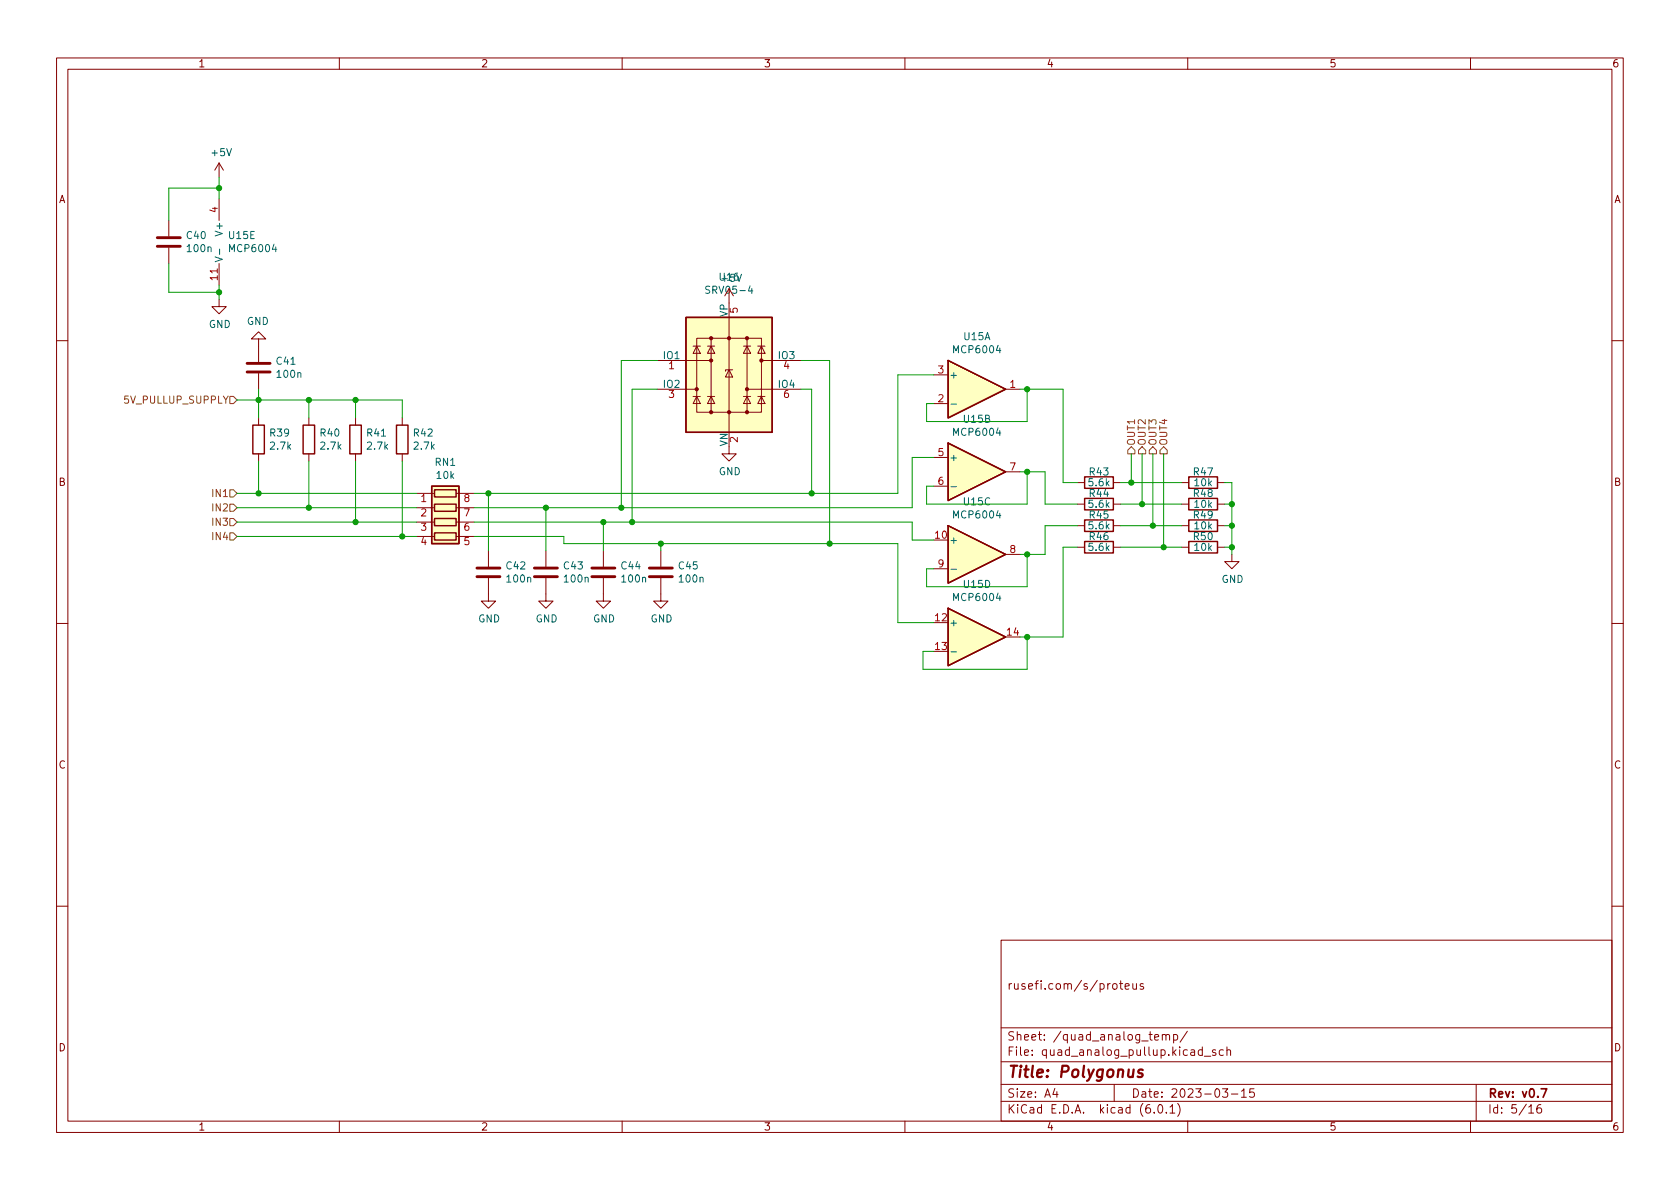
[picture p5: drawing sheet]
<svg xmlns="http://www.w3.org/2000/svg" width="297mm" height="210mm" viewBox="0 0 297 210" stroke-linecap="round" stroke-linejoin="round" font-family="sans-serif">
<g fill="none" stroke="#840000" stroke-width=".18">
<path d="M10 10.2h277v190.1h-277zM12 12.2h273v186.1h-273zM60 10.2v2M110 10.2v2M160 10.2v2M210 10.2v2M260 10.2v2M29.8 39v2.8M38.7 28.8v2.6M38.7 35.2v3.8M38.7 28.8l-.7 1.3M38.7 28.8l.8 1.3"/>
<path d="M29.8 43.8v2.8M38.7 53v1.2h1.3l-1.3 1.3-1.2-1.3h1.2M38.7 46.6v3.8M45.7 59.9h1.3l-1.3-1.2-1.3 1.2h1.3v4.1M123.2 59.8h11.4v13.1h-11.4zM125.7 59.8v13.1M128.9 51v2.6M128.9 56.1v20.3M132.1 59.8v13.1M10 60.2h2M45.7 66v2.8M45.7 73.9v1.3"/>
<path d="M54.6 73.9v1.3M62.9 73.9v1.3M71.1 73.9v1.3M116.2 63.7h9.5M116.2 68.8h7M122.6 70.1h1.2M122.6 61.2h1.2M123.2 70.1l.6 1.3h-1.2zM123.2 61.2l.6 1.3h-1.2zM125.1 70.1h1.3M125.1 61.2h1.3M125.7 70.1l.7 1.3h-1.3z"/>
<path d="M125.7 61.2l.7 1.3h-1.3zM128.9 65.4l.6 1.3h-1.2zM128.9 79v1.3h1.3l-1.3 1.2-1.3-1.2h1.3M129.5 65.4h-1.2v.3M131.4 70.1h1.3M131.4 61.2h1.3M132.1 70.1l.6 1.3h-1.3zM132.1 61.2l.6 1.3h-1.3zM132.1 68.8h9.5M134 70.1h1.3M134 61.2h1.3M134.6 70.1l.7 1.3h-1.3z"/>
<path d="M134.6 61.2l.7 1.3h-1.3zM134.6 63.7h7M165.1 71.4h2.5M165.1 66.3h2.5M177.8 68.8h2.5M285 60.2h2M45.7 80.3v1.2M54.6 80.3v1.2M62.9 80.3v1.2M71.1 80.3v1.2M73.7 87.2h3.1M73.7 89.8h3.1"/>
<path d="M73.7 92.3h3.1M73.7 94.9h3.1M80.6 87.2h3.2M80.6 89.8h3.2M80.6 92.3h3.2M80.6 94.9h3.2M86.4 97.4v2.8M96.5 97.4v2.8M106.7 97.4v2.8M116.8 97.4v2.8M165.1 80.9h2.5M165.1 86h2.5"/>
<path d="M177.8 98h2.5M177.8 83.4h2.5M190.5 85.3h1.3M190.5 89.1h1.3M190.5 93h1.3M190.5 96.8h1.3M196.8 85.3h1.3M196.8 89.1h1.3M196.8 93h1.3M196.8 96.8h1.3M208.9 85.3h1.3M208.9 89.1h1.3"/>
<path d="M208.9 93h1.3M208.9 96.8h1.3M215.3 85.3h1.2M215.3 89.1h1.2M215.3 93h1.2M215.3 96.8h1.2M217.8 98v1.3h1.3l-1.3 1.3-1.3-1.3h1.3M10 110.2h2M86.4 102.2v4.1h1.2l-1.2 1.3-1.3-1.3h1.3M96.5 102.2v4.1h1.3l-1.3 1.3-1.3-1.3h1.3M106.7 102.2v4.1h1.2l-1.2 1.3-1.3-1.3h1.3M116.8 102.2v4.1h1.3l-1.3 1.3-1.2-1.3h1.2"/>
<path d="M165.1 100.6h2.5M285 110.2h2M10 160.2h2M177 166.3h108v32h-108zM196.8 174.1l.2-.2 .4 .2 .1 .5-.1 .3h-.4l-.2-.1zM197.9 173.9h.6M198.1 173.4v1.3l.4 .2M198.9 174.4l.7-.1v-.3l-.5-.1-.2 .2 .1 .8h.6M200.3 173.9l.1 1h.3l.2-.1M200.9 173.9v1M202.1 174l-.3-.1-.2 .2v.3l.5 .1v.4h-.5M285 160.2h2"/>
<path d="M60 198.3v2M110 198.3v2M160 198.3v2M177 194.8h108M177 191.8h108M177 187.8h108M177 181.8h108M186.5 192.5l-.4 1h1M186.9 193v1M197 191.8v3M204.1 196.7v.1M204.1 183.4l.8-.1-.1-.3-.4-.1-.3 .2 .1 .8h.6"/>
<path d="M204.9 195.4l.2-.1a.81 .81 0 0 1 .6 .7 .81 .81 0 0 1-.3 .8h-.2a.81 .81 0 0 1-.6-.6 .81 .81 0 0 1 .3-.8zM205.5 183.1l.2-.2 .4 .1v.9M205.5 182.9v1M206.1 183.1l.3-.2 .3 .1 .1 .9M206.2 196.7v.1M206.9 195.8l.4-.5v1.5M206.9 196.8h.8M207.5 183l.4-.1 .3 .3v.4l-.1 .3h-.6M207.5 182.9v1.5M208.2 195.1a1.72 1.72 0 0 1 0 2.3M209.9 182.4l-1.3 1.9M210 198.3v2"/>
<path d="M212.6 185.7l-.5-.1-.2 .3v.4l.1 .3h.6M212.6 185.1v1.5M212.9 186.8h1.2M214.9 185.7l-.3-.1-.2 .2v.3l.5 .1v.4h-.5M216.1 192.5h1l-.5 .6 .4 .1v.7l-.2 .1h-.4l-.3-.1M216.3 185.7l-.4-.1-.3 .3v.4l.1 .3h.6M216.9 185.8l.2-.2 .4 .1 .1 .9M216.9 185.1v1.5M217.7 193.5h1.2M219.5 193l.4-.5v1.5M219.5 194h.9M221.7 192.5h-.7l-.1 .7 .2-.1 .5 .1 .2 .2-.1 .5-.2 .1-.6-.1"/>
<path d="M260 198.3v2M261 191.8v6.5M270.3 195.8l.4-.5v1.5M270.3 196.8h.9M272.4 195.3a.59 .59 0 0 0-.7 .7v.5l.2 .3h.4l.2-.1 .1-.5-.2-.2-.4-.1-.3 .3"/>
</g>
<path d="M272.5 192.5h1l-.7 1.5" fill="none" stroke="#840000" stroke-width=".3"/>
<path d="M202 189.2a.49 .49 0 0 0-.7 .3v.2l.7 .2v.2l-.1 .3-.2 .1-.6-.1" fill="none" stroke="#840000" stroke-width=".4"/>
<g fill="#ffffc2" stroke="#ffffc2" stroke-width=".18">
<path d="M121.3 56.1h15.2v20.3h-15.2z"/>
<path d="M76.3 86h4.9v10.1h-4.9z"/>
<path d="M167.6 93l10.2 5-10.2 5.1z"/>
<path d="M167.6 63.7l10.2 5.1-10.2 5.1z"/>
<path d="M167.6 78.4l10.2 5-10.2 5.1z"/>
<path d="M167.6 107.6l10.2 5-10.2 5.1z"/>
</g>
<g fill="none" stroke="#840000" stroke-width=".25">
<path d="M121.3 56.1h15.2v20.3h-15.2zM44.7 75.2h2v5.1h-2zM53.6 75.2h2v5.1h-2zM61.8 75.2h2.1v5.1h-2.1zM70.1 75.2h2v5.1h-2zM167.6 63.7l10.2 5.1-10.2 5.1zM167.6 78.4l10.2 5-10.2 5.1zM76.3 86h4.9v10.1h-4.9zM76.8 86.6h3.8v1.3h-3.8zM76.8 89.1h3.8v1.3h-3.8zM76.8 91.7h3.8v1.3h-3.8zM76.8 94.2h3.8v1.3h-3.8z"/>
<path d="M167.6 93l10.2 5-10.2 5.1zM191.8 88.1h5v2.1h-5zM191.8 91.9h5v2.1h-5zM191.8 95.8h5v2h-5zM191.8 84.3h5v2.1h-5zM210.2 84.3h5.1v2.1h-5.1zM210.2 88.1h5.1v2.1h-5.1zM210.2 95.8h5.1v2h-5.1zM210.2 91.9h5.1v2.1h-5.1zM167.6 107.6l10.2 5-10.2 5.1z"/>
</g>
<g fill="#840000" stroke="#840000" stroke-width=".18">
<circle cx="123.2" cy="68.8" r=".28"/>
<circle cx="125.7" cy="72.9" r=".28"/>
<circle cx="125.7" cy="63.7" r=".28"/>
<circle cx="125.7" cy="59.8" r=".28"/>
<circle cx="128.9" cy="72.9" r=".28"/>
<circle cx="128.9" cy="59.8" r=".28"/>
<circle cx="132.1" cy="72.9" r=".28"/>
<circle cx="132.1" cy="68.8" r=".28"/>
<circle cx="132.1" cy="59.8" r=".28"/>
<circle cx="134.6" cy="63.7" r=".28"/>
</g>
<path d="M38 45.4l1.3 .5-1.3 .4M38.8 44v1M125.5 50.7l-.5-.1-.2 .1v.4l.6 .2 .1 .3-.3 .3-.4-.1M130.3 48.5l.4 1.3 .4-1.3M132.6 50.5l-.3 1h.8M168.1 71.5h1M168.1 86.1h1M168.1 100.7h1M168.1 115.3h1" fill="none" stroke="#006464" stroke-width=".18"/>
<path d="M27.8 43.6h4.1M27.8 42h4.1M43.7 65.8h4.1M43.7 64.3h4.1M84.3 102h4.1M84.3 100.5h4.1M94.5 102h4.1M94.5 100.5h4.1M104.6 102h4.1M104.6 100.5h4.1M114.8 102h4.1M114.8 100.5h4.1" fill="none" stroke="#840000" stroke-width=".51"/>
<path d="M40.6 70.1h.7l.6 .6-.6 .7h-.7zM200 79l.7 .6v.7h-1.3v-.7zM201.3 79.6l.6-.6 .7 .6v.7h-1.3zM203.8 79l.7 .6v.7h-1.3v-.7zM205.7 79l.7 .6v.7h-1.3v-.7zM40.6 86.6h.7l.6 .6-.6 .7h-.7zM40.6 89.1h.7l.6 .7-.6 .6h-.7zM40.6 91.7h.7l.6 .6-.6 .7h-.7zM40.6 94.2h.7l.6 .7-.6 .6h-.7z" fill="none" stroke="#725600" stroke-width=".18"/>
<g fill="none" stroke="#009600" stroke-width=".18">
<path d="M38.7 31.4v3.8M38.7 33.3h-8.9v5.7M29.8 46.6v5.1h8.9M38.7 50.4v2.6M41.9 70.7h29.2v3.2M45.7 68.8v5.1M54.6 70.7v3.2M62.9 70.7v3.2M116.2 63.7h-6.3v26.1M116.2 68.8h-4.4v23.5M141.6 63.7h5.1v32.4M141.6 68.8h1.9v18.4"/>
<path d="M165.1 66.3h-6.4v20.9h-74.9M180.3 68.8h7.7v16.5h2.5M181.6 68.8v5.7h-17.8v-3.1h1.3M41.9 87.2h31.8M41.9 92.3h31.8M41.9 89.8h31.8M41.9 94.9h31.8M45.7 81.5v5.7M54.6 81.5v8.3M62.9 81.5v10.8M71.1 81.5v13.4M83.8 94.9h15.9v1.2h59v14h6.4"/>
<path d="M83.8 92.3h77.5v3.2h3.8M86.4 87.2v10.2M96.5 89.8v7.6M106.7 92.3v5.1M116.8 96.1v1.3M165.1 80.9h-3.8v8.9h-77.5M180.3 83.4h4.5v5.7h5.7M181.6 83.4v5.7h-17.8v-3.1h1.3M181.6 98v5.8h-17.8v-3.2h1.3M190.5 93h-5.7v5h-4.5M190.5 96.8h-2.5v15.8h-7.7M198.1 89.1h10.8"/>
<path d="M198.1 93h10.8M198.1 96.8h10.8M198.1 85.3h10.8M200 80.3v5M201.9 80.3v8.8M203.8 80.3v12.7M205.7 80.3v16.5M216.5 89.1h1.3M216.5 93h1.3M216.5 96.8h1.3M216.5 85.3h1.3v12.7M181.6 112.6v5.8h-18.4v-3.2h1.9"/>
</g>
<g fill="#009600" stroke="#009600" stroke-width=".18">
<circle cx="54.6" cy="89.8" r=".46"/>
<circle cx="45.7" cy="87.2" r=".46"/>
<circle cx="62.9" cy="92.3" r=".46"/>
<circle cx="62.9" cy="70.7" r=".46"/>
<circle cx="71.1" cy="94.9" r=".46"/>
<circle cx="181.6" cy="68.8" r=".46"/>
<circle cx="205.7" cy="96.8" r=".46"/>
<circle cx="203.8" cy="93" r=".46"/>
<circle cx="200" cy="85.3" r=".46"/>
<circle cx="111.8" cy="92.3" r=".46"/>
<circle cx="116.8" cy="96.1" r=".46"/>
<circle cx="106.7" cy="92.3" r=".46"/>
<circle cx="86.4" cy="87.2" r=".46"/>
<circle cx="96.5" cy="89.8" r=".46"/>
<circle cx="109.9" cy="89.8" r=".46"/>
<circle cx="181.6" cy="98" r=".46"/>
<circle cx="181.6" cy="83.4" r=".46"/>
<circle cx="143.5" cy="87.2" r=".46"/>
<circle cx="146.7" cy="96.1" r=".46"/>
<circle cx="181.6" cy="112.6" r=".46"/>
<circle cx="45.7" cy="70.7" r=".46"/>
<circle cx="54.6" cy="70.7" r=".46"/>
<circle cx="38.7" cy="51.7" r=".46"/>
<circle cx="38.7" cy="33.3" r=".46"/>
<circle cx="217.8" cy="89.1" r=".46"/>
<circle cx="217.8" cy="93" r=".46"/>
<circle cx="201.9" cy="89.1" r=".46"/>
<circle cx="217.8" cy="96.8" r=".46"/>
</g>
<text font-size="2.8" fill="#840000" x="178" y="190.6">Title: Polygonus</text>
<g font-size="2.1" fill="#840000">
<text x="178" y="175">rusefi.com/s/proteus</text>
<text x="178" y="184">Sheet: /quad_analog_temp/</text>
<text x="178" y="186.7">File: quad_analog_pullup.kicad_sch</text>
<text x="178" y="196.9">KiCad E.D.A. kicad (6.0.1)</text>
<text x="178" y="194.1">Size: A4</text>
<text x="200" y="194.1">Date: 2023-03-15</text>
<text x="263" y="194.1">Rev: v0.7</text>
<text x="263" y="196.9">Id: 5/16</text>
</g>
<g font-size="1.8" fill="#840000">
<text x="35" y="11.9">1</text>
<text x="85" y="11.9">2</text>
<text x="135" y="11.9">3</text>
<text x="185" y="11.9">4</text>
<text x="235" y="11.9">5</text>
<text x="285" y="11.9">6</text>
<text x="10.3" y="35.9">A</text>
<text x="285.3" y="35.9">A</text>
<text x="125.3" y="51.9">SRV05-4</text>
<text x="10.3" y="85.9">B</text>
<text x="285.3" y="85.9">B</text>
<text x="10.3" y="135.9">C</text>
<text x="285.3" y="135.9">C</text>
<text x="10.3" y="185.9">D</text>
<text x="285.3" y="185.9">D</text>
<text x="35" y="199.9">1</text>
<text x="85" y="199.9">2</text>
<text x="135" y="199.9">3</text>
<text x="185" y="199.9">4</text>
<text x="235" y="199.9">5</text>
<text x="285" y="199.9">6</text>
</g>
<g font-size="1.8" fill="#006464">
<text x="37.5" y="27.6">+5V</text>
<text x="39.4" y="41.3" transform="rotate(-90 39.4 41.3)">V+</text>
<text x="33.1" y="42.3">C40</text>
<text x="33.2" y="44.6">100n</text>
<text x="40.5" y="42.3">U15E</text>
<text x="40.8" y="44.6">MCP6004</text>
<text x="127.3" y="49.6">U16</text>
<text x="36.9" y="58">GND</text>
<text x="43.6" y="57.4">GND</text>
<text x="128.7" y="56" transform="rotate(-90 128.7 56)">VP</text>
<text x="48.9" y="64.5">C41</text>
<text x="117.3" y="63.5">IO1</text>
<text x="137.6" y="63.5">IO3</text>
<text x="168.8" y="62.5">MCP6004</text>
<text x="170.5" y="60.1">U15A</text>
<text x="49.1" y="66.8">100n</text>
<text x="117.3" y="68.6">IO2</text>
<text x="137.6" y="68.6">IO4</text>
<text x="167.8" y="66.9">+</text>
<text x="47.8" y="77.2">R39</text>
<text x="56.7" y="77.2">R40</text>
<text x="64.9" y="77.2">R41</text>
<text x="73.2" y="77.2">R42</text>
<text x="168.8" y="77.1">MCP6004</text>
<text x="170.5" y="74.7">U15B</text>
<text x="47.9" y="79.5">2.7k</text>
<text x="56.8" y="79.5">2.7k</text>
<text x="65" y="79.5">2.7k</text>
<text x="73.3" y="79.5">2.7k</text>
<text x="77" y="82.4">RN1</text>
<text x="128.7" y="78.9" transform="rotate(-90 128.7 78.9)">VN</text>
<text x="167.8" y="81.5">+</text>
<text x="77.3" y="84.7">10k</text>
<text x="127.1" y="84">GND</text>
<text x="170.5" y="89.4">U15C</text>
<text x="192.6" y="89.8">5.6k</text>
<text x="192.6" y="86">5.6k</text>
<text x="192.7" y="87.9">R44</text>
<text x="192.7" y="84.1">R43</text>
<text x="211.1" y="84.1">R47</text>
<text x="211.1" y="87.9">R48</text>
<text x="211.2" y="86">10k</text>
<text x="211.2" y="89.8">10k</text>
<text x="168.8" y="91.7">MCP6004</text>
<text x="192.6" y="93.6">5.6k</text>
<text x="192.7" y="91.7">R45</text>
<text x="192.7" y="95.5">R46</text>
<text x="211.1" y="95.5">R50</text>
<text x="211.1" y="91.7">R49</text>
<text x="211.2" y="93.6">10k</text>
<text x="89.6" y="100.7">C42</text>
<text x="99.7" y="100.7">C43</text>
<text x="109.9" y="100.7">C44</text>
<text x="120.1" y="100.7">C45</text>
<text x="167.8" y="96.1">+</text>
<text x="192.6" y="97.4">5.6k</text>
<text x="211.2" y="97.4">10k</text>
<text x="89.7" y="103">100n</text>
<text x="99.9" y="103">100n</text>
<text x="110.1" y="103">100n</text>
<text x="120.2" y="103">100n</text>
<text x="168.8" y="106.3">MCP6004</text>
<text x="170.5" y="104">U15D</text>
<text x="216" y="103.1">GND</text>
<text x="84.5" y="110.1">GND</text>
<text x="94.7" y="110.1">GND</text>
<text x="104.8" y="110.1">GND</text>
<text x="115" y="110.1">GND</text>
<text x="167.8" y="110.7">+</text>
</g>
<g font-size="1.8" fill="#a90000">
<text x="38.5" y="37.6" transform="rotate(-90 38.5 37.6)">4</text>
<text x="38.5" y="49.5" transform="rotate(-90 38.5 49.5)">11</text>
<text x="130.4" y="55.4" transform="rotate(-90 130.4 55.4)">5</text>
<text x="118.3" y="65.3">1</text>
<text x="138.6" y="65.3">4</text>
<text x="118.3" y="70.4">3</text>
<text x="138.6" y="70.4">6</text>
<text x="165.9" y="71.1">2</text>
<text x="165.9" y="66">3</text>
<text x="178.6" y="68.6">1</text>
<text x="130.4" y="78.2" transform="rotate(-90 130.4 78.2)">2</text>
<text x="165.9" y="80.6">5</text>
<text x="178.6" y="83.2">7</text>
<text x="74.4" y="88.8">1</text>
<text x="82.1" y="88.8">8</text>
<text x="165.9" y="85.7">6</text>
<text x="74.4" y="91.3">2</text>
<text x="74.4" y="93.8">3</text>
<text x="82.1" y="93.8">6</text>
<text x="82.1" y="91.3">7</text>
<text x="165.4" y="95.2">10</text>
<text x="74.4" y="96.4">4</text>
<text x="82.1" y="96.4">5</text>
<text x="165.9" y="100.3">9</text>
<text x="178.6" y="97.8">8</text>
<text x="165.4" y="109.8">12</text>
<text x="178.1" y="112.4">14</text>
<text x="165.4" y="114.9">13</text>
</g>
<g font-size="1.8" fill="#725600">
<text x="22.3" y="71.4">5V_PULLUP_SUPPLY</text>
<text x="200.7" y="78.9" transform="rotate(-90 200.7 78.9)">OUT1</text>
<text x="202.6" y="78.9" transform="rotate(-90 202.6 78.9)">OUT2</text>
<text x="204.5" y="78.9" transform="rotate(-90 204.5 78.9)">OUT3</text>
<text x="206.4" y="78.9" transform="rotate(-90 206.4 78.9)">OUT4</text>
<text x="37.8" y="87.9">IN1</text>
<text x="37.8" y="90.4">IN2</text>
<text x="37.8" y="93">IN3</text>
<text x="37.8" y="95.5">IN4</text>
</g>
</svg>
